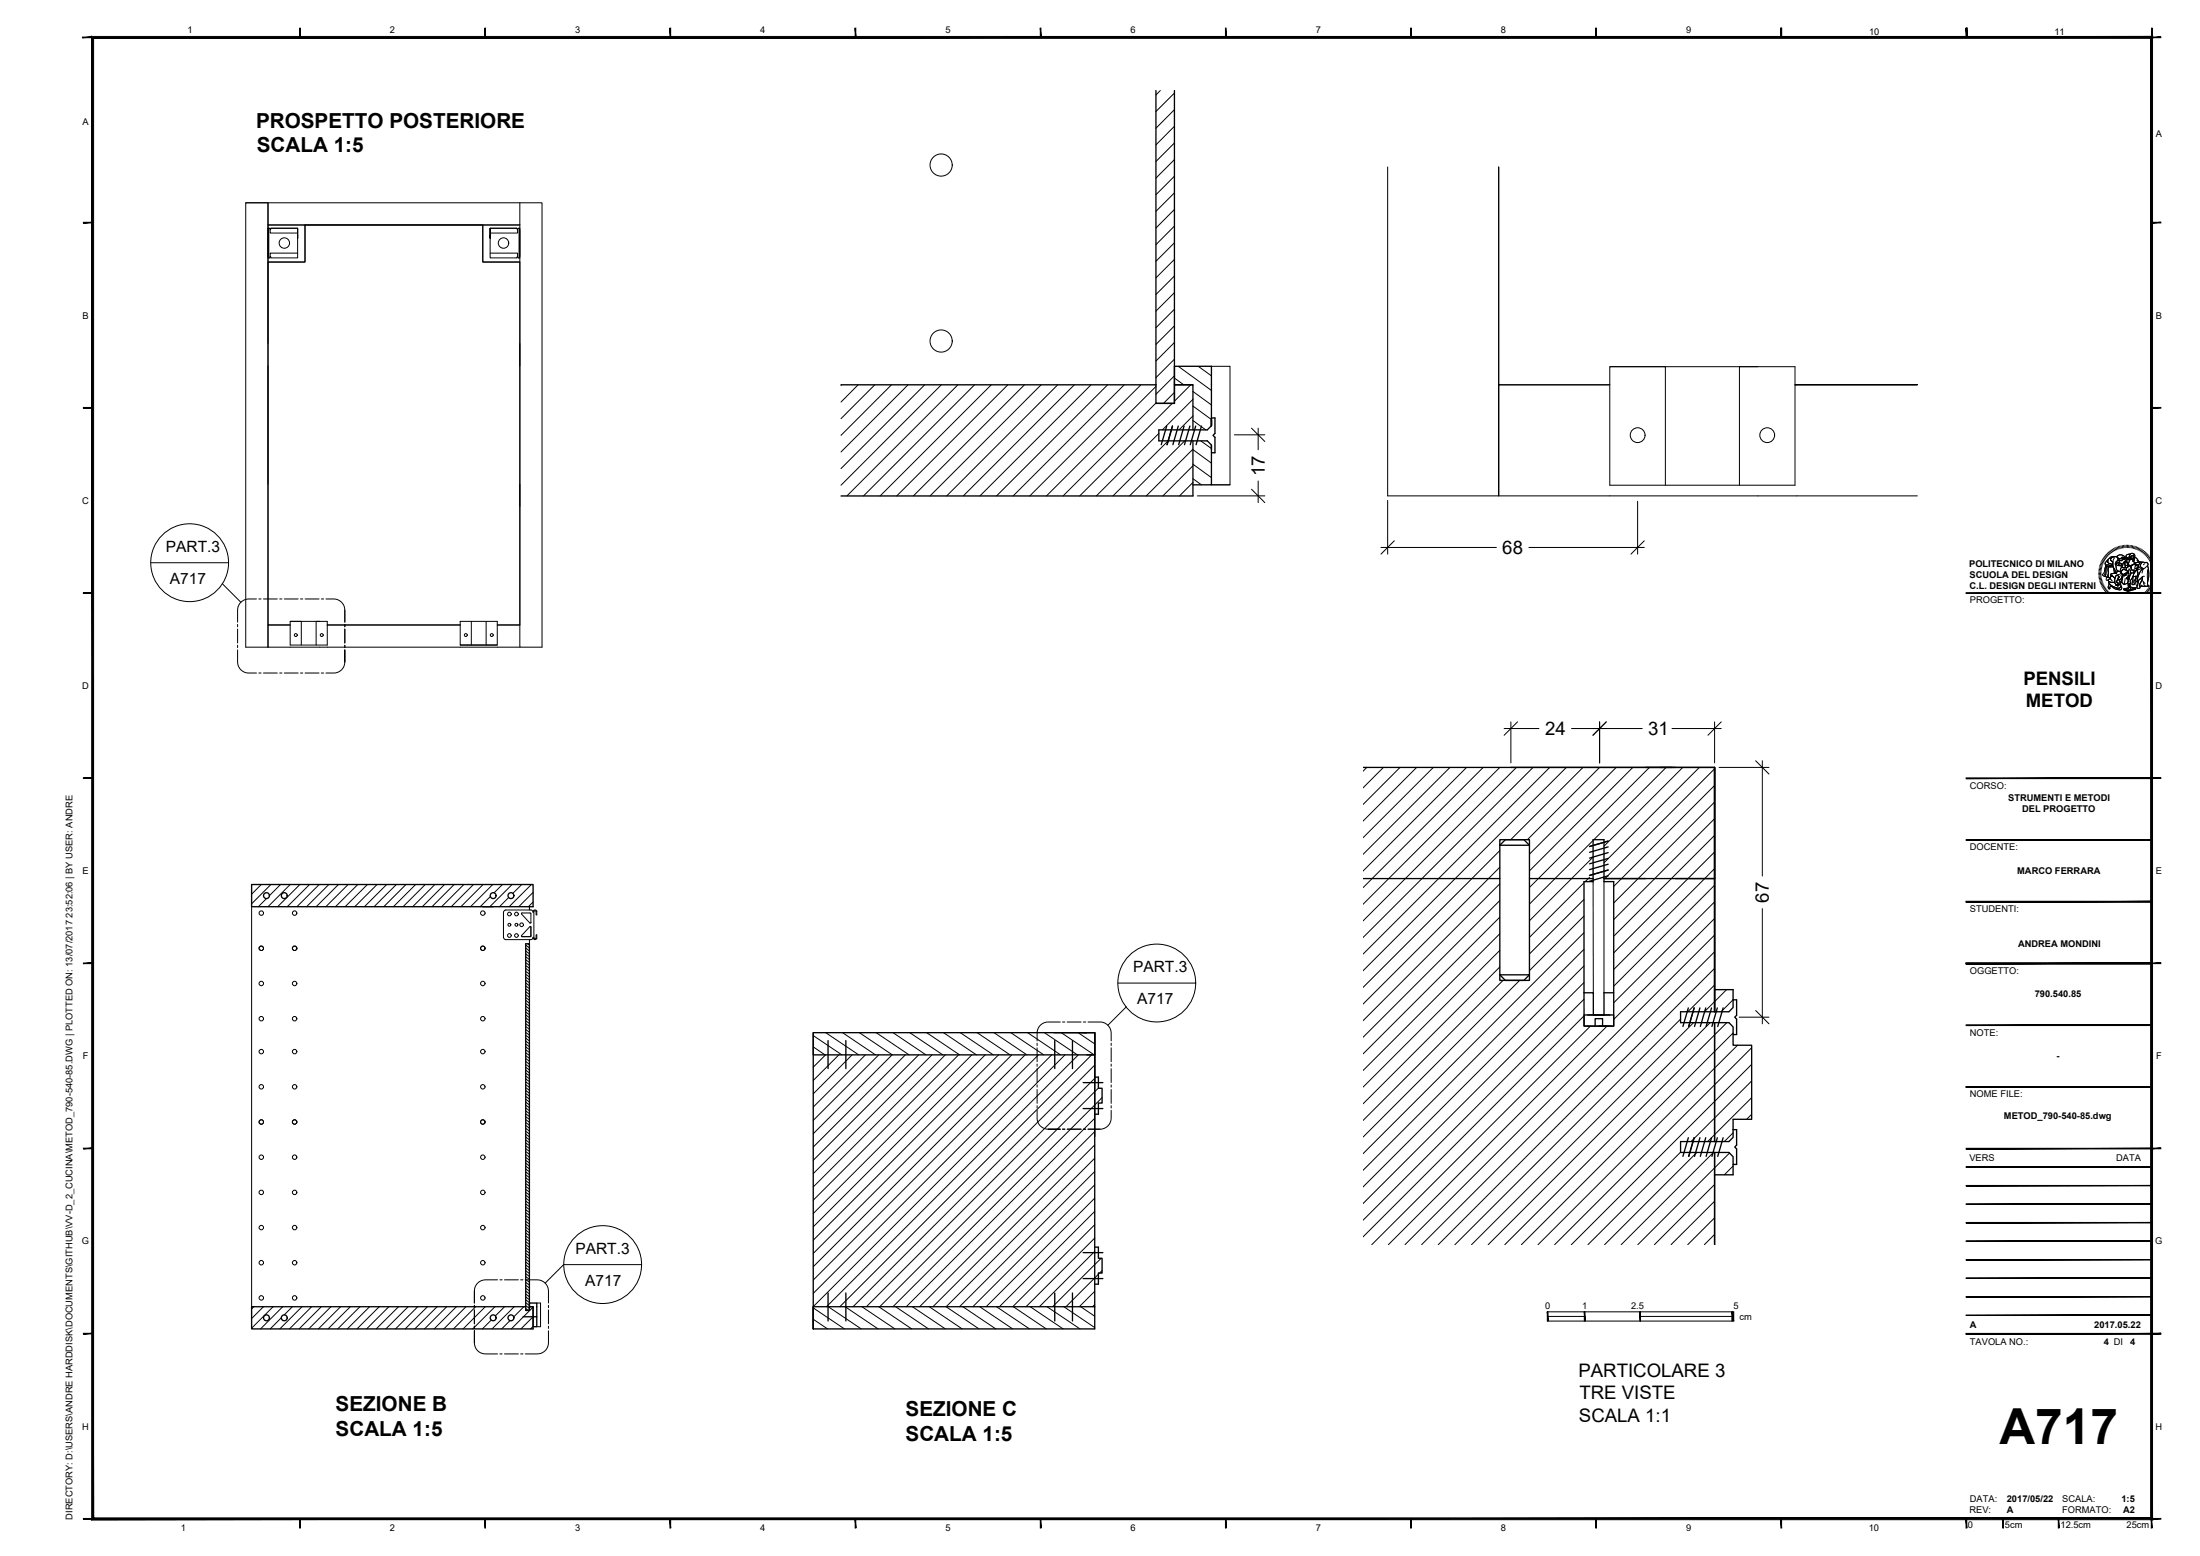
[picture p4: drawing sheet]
<svg xmlns="http://www.w3.org/2000/svg" width="594mm" height="420mm" viewBox="0 0 594 420" stroke-linecap="round" stroke-linejoin="round" font-family="sans-serif">
<!-- layer: Layer1 -->
<g fill="none" stroke="#000" stroke-width=".27">
<path d="M66.4 54.8h6v120v-6h6h-6v-98h10v-10.1h48M72.4 54.8v5.9h68h-10v10.1h10M140.4 54.8v120h6v-120h-80v120h74M374.7 45.1v88.8h143.1M404.7 45.1v88.8v-30h30h-30zM72.3 61.6h.1M72.4 70.8h10v-10.1h-10v32.1M72.4 69.6h.4M73 62l-.1-.3-.5-.1h.2v8M73 69.2l-.2 .4M73 62v.9h7.4M73.2 61.6l-.2 .4"/>
<path d="M73.2 61.6h7.2v8h-7.2l-.2-.4M73.2 61.6h7.2M80.4 63.6v.6v-2.6v2.8M80.4 68.3h-7.4v.9M82.4 60.7h48v10.1h10v98h-6.1h6.1M132.4 63.6v.6v-2.6v2.8M132.4 68.3h7.4v.9M132.4 61.6h7.2M139.6 61.6h-7.2v8h7.2l.2-.4M139.6 61.6l.2 .4M139.8 62v.9h-7.4M139.8 61.8v.2"/>
<path d="M139.8 69.2v.2M139.8 69.4l.2 .2M140.4 61.6l-.6 .2M140.4 61.6h-.2v8M140.4 61.6v8h-.4M72.4 98.8v32M140.4 92.8v6M327.1 98.9h5v32h-5h5M434.7 99h15v32M474.7 99h-40v32h50v-32h-15v32M484.7 103.9h33.1h-33.1M484.7 103.9h.5"/>
<path d="M140.4 130.8v6M78.4 167.8h3v6.4M86.4 167.8h-8v6.4h10v-6.4h-3v6.4M88.4 168.8h35.9M124.3 167.8h10v6.4h-10zM124.3 174.2h10M127.3 167.8v6.4M131.3 167.8v6.4M430.2 238.1l.1 30M433.1 238.1v30M67.9 244.8v108M136 246.4v6.7l.1 .4 .4 .2h6.9l.4-.2 .2-.4"/>
<path d="M136 246.4l.1-.5 .4-.2h6.9l.4 .2 .2 .5M140.9 246.5h2.3M141 246.5l-.2 .3 2.4 2.5 .2-.1v-2.5l-.2-.2M143 244.8v.9M143 253.7v1.1M143.2 252.9h-2.2l-.2-.2 2.4-2.6 .2 .1v2.5l-.2 .2M144 246.1v.3M144 253.1v.2M144 246.1l.5-.4 .5 .4M144 253.3l.5 .4 .5-.4M144.8 246.1v.9h.1v-.9M144.8 253.3v-.9h.1v.9"/>
<path d="M144.8 246.1l-.3-.2-.3 .2v7.2l.3 .2 .3-.2M144.9 351.9h1.1v6.3h-1.1"/>
<circle cx="254.1" cy="44.6" r="3"/>
<circle cx="76.8" cy="65.6" r="1.41"/>
<circle cx="136" cy="65.6" r="1.41"/>
<circle cx="254.1" cy="92.1" r="3"/>
<circle cx="442.2" cy="117.5" r="2"/>
<circle cx="477.2" cy="117.5" r="2"/>
<circle cx="79.9" cy="171.5" r=".39"/>
<circle cx="86.9" cy="171.5" r=".39"/>
<circle cx="125.8" cy="171.5" r=".39"/>
<circle cx="132.8" cy="171.5" r=".39"/>
<circle cx="70.6" cy="256.1" r=".6"/>
<circle cx="70.6" cy="246.6" r=".6"/>
<circle cx="79.6" cy="246.6" r=".6"/>
<circle cx="79.6" cy="256.1" r=".6"/>
<circle cx="130.4" cy="246.6" r=".6"/>
<circle cx="130.4" cy="256.1" r=".6"/>
<circle cx="137.6" cy="252.6" r=".5"/>
<circle cx="137.6" cy="246.8" r=".5"/>
<circle cx="137.6" cy="249.7" r=".39"/>
<circle cx="139.5" cy="246.8" r=".5"/>
<circle cx="139.5" cy="252.6" r=".5"/>
<circle cx="139.5" cy="249.7" r=".39"/>
<circle cx="140.9" cy="249.7" r=".5"/>
<circle cx="70.6" cy="275.1" r=".6"/>
<circle cx="70.6" cy="265.6" r=".6"/>
<circle cx="79.6" cy="275.1" r=".6"/>
<circle cx="79.6" cy="265.6" r=".6"/>
<circle cx="130.4" cy="275.1" r=".6"/>
<circle cx="130.4" cy="265.6" r=".6"/>
<circle cx="70.6" cy="293.5" r=".6"/>
<circle cx="70.6" cy="284" r=".6"/>
<circle cx="79.6" cy="293.5" r=".6"/>
<circle cx="79.6" cy="284" r=".6"/>
<circle cx="130.4" cy="284" r=".6"/>
<circle cx="130.4" cy="293.5" r=".6"/>
<circle cx="70.6" cy="303" r=".6"/>
<circle cx="70.6" cy="312.5" r=".6"/>
<circle cx="79.6" cy="303" r=".6"/>
<circle cx="79.6" cy="312.5" r=".6"/>
<circle cx="130.4" cy="312.5" r=".6"/>
<circle cx="130.4" cy="303" r=".6"/>
<circle cx="70.6" cy="331.5" r=".6"/>
<circle cx="70.6" cy="322" r=".6"/>
<circle cx="79.6" cy="331.5" r=".6"/>
<circle cx="79.6" cy="322" r=".6"/>
<circle cx="130.4" cy="322" r=".6"/>
<circle cx="130.4" cy="331.5" r=".6"/>
<circle cx="70.6" cy="350.5" r=".6"/>
<circle cx="70.6" cy="341" r=".6"/>
<circle cx="79.6" cy="350.5" r=".6"/>
<circle cx="79.6" cy="341" r=".6"/>
<circle cx="130.4" cy="341" r=".6"/>
<circle cx="130.4" cy="350.5" r=".6"/>
</g>
<!-- layer: IF-DETL -->
<g fill="none" stroke="#000" stroke-width=".27">
<path d="M313.3 24.4l-1.2 1.2M317.1 25.1l-5 5M317.1 29.6l-5 5M317.1 34.1l-5 5M317.1 38.6l-5 5M317.1 52.1l-5 5M317.1 43.1l-5 5M317.1 47.6l-5 5M317.1 56.6l-5 5M317.1 61l-5 5.1M317.1 65.6l-5 4.9M317.1 70l-5 5"/>
<path d="M317.1 74.5l-5 5M317.1 79l-5 5M317.1 83.5l-5 5M317.1 88l-5 5M317.1 92.5l-5 5M317.1 97l-5 5M318.2 98.9l8.9 6.5M323.6 98.9l3.5 2.6M227.2 103.9l-.1 .2M231.7 103.9l-4.6 4.7M236.2 103.9l-9.1 9.2M240.7 103.9l-13.6 13.7"/>
<path d="M245.2 103.9l-18.1 18.1M249.7 103.9l-22.6 22.6M254.2 103.9l-27.1 27.1M258.7 103.9l-30 30M263.2 103.9l-30 30M267.7 103.9l-30 30M272.2 103.9l-30.1 30M276.6 103.9l-30 30M281.1 103.9l-30 30M285.6 103.9l-30 30M290.1 103.9l-30 30M294.6 103.9l-30 30"/>
<path d="M299.1 103.9l-30 30M303.6 103.9l-30 30M308.1 103.9l-30 30M312.1 104.4l-29.5 29.5M312.1 108.8l-25 25.1M312.9 117l-16.9 16.9M315.4 119l-14.9 14.9M316.5 108.9l-25 25M317.1 101.5l-5 5M317.1 106l-2.9 2.9M317.1 102.1l2.6 1.8M319.9 119l-14.9 14.9"/>
<path d="M321.5 103.9l-4.4 4.4M322.1 107.8l-8.2 8.3M322.1 112.3l-3.7 3.8M322.1 113.6l3.5 2.5M322.1 109.6l5 3.7M322.1 105.7l5 3.6M324.3 119l2.8 2.1M322.1 121.3l-12.6 12.6M322.1 125.8l-8.1 8.1M322.1 130.3l-3.6 3.6M322.1 129.3l2.3 1.6M322.1 125.3l5 3.7"/>
<path d="M322.1 121.4l5 3.7M369.1 207.2l-1 1.1M373.6 207.2l-5.5 5.5M378.1 207.2l-10 10M382.5 207.2l-14.4 14.5M387.1 207.2l-19 19M391.5 207.2l-23.4 23.5M396 207.2l-27.9 28M400.5 207.2l-32.4 32.5M405 207.2l-36.9 37M409.5 207.2l-41.4 41.5M414 207.2l-45.9 46"/>
<path d="M418.5 207.2l-50.4 50.4M423 207.2l-54.9 54.9M427.5 207.2l-19.6 19.5M431.9 207.2l-19.4 19.5M436.4 207.2l-23.4 23.5M440.9 207.2l-27.9 28M445.4 207.2l-32.4 32.4M449.9 207.2l-19.5 19.5M454.4 207.2l-21.3 21.3M458.9 207.2l-25.8 25.8M463 212.1l-27.2 27.3M463 216.6l-27.2 27.2"/>
<path d="M463 207.6l-29.6 29.6M67.9 238.8h.1M70.5 238.8l-2.6 2.6M73.2 238.8l-5.3 5.3M75.8 238.8l-3.1 3.1M78.4 238.8l-6 6M81 238.8l-6 6M83.6 238.8l-6 6M86.2 238.8l-6 6M88.8 238.8l-6 6M91.4 238.8l-6 6M94 238.8l-6 6"/>
<path d="M96.6 238.8l-6 6M99.2 238.8l-6 6M101.8 238.8l-6 6M104.4 238.8l-6 6M107 238.8l-6 6M109.6 238.8l-6 6M112.2 238.8l-6 6M114.8 238.8l-6 6M117.4 238.8l-6 6M120 238.8l-6 6M122.6 238.8l-6 6M125.2 238.8l-5.9 6"/>
<path d="M127.8 238.8l-5.9 6M130.5 238.8l-6 6M133.1 238.8l-6 6M135.7 238.8l-2.3 2.3M138.3 238.8l-6 6M140.9 238.8l-2.4 2.4M143.5 238.8l-6 6M405 229.7l-36.9 36.9M405 234.2l-36.9 36.9M405 238.7l-36.9 36.9M427.7 238.4l-14.7 14.7M429.2 236.9l-1.1 1.2"/>
<path d="M430.2 226.9l-17.2 17.2M430.2 231.4l-17.2 17.2M463 221.1l-27.2 27.2M463 225.6l-27.2 27.2M463 230.1l-27.2 27.2M463 234.5l-27.2 27.3M463 239l-27.2 27.3M72 242.6l-2.2 2.2M132.4 242.1l-2.7 2.7M137.4 242.4l-2.5 2.4M142 259.9l1 .8M142 259.2l1 .7"/>
<path d="M142 258.4l1 .7M142 257.6l1 .7M142 256.8l1 .7M142 256l1 .8M142 255.2l1 .7M142.5 254.8l.5 .4M144 241l-3.9 3.8M144 243.6l-1.3 1.2M405 243.2l-36.9 36.9M405 247.7l-36.9 36.9M405 252.1l-36.9 37M405 256.6l-36.9 37"/>
<path d="M427.7 242.9l-14.7 14.7M427.7 247.4l-14.7 14.7M427.7 251.8l-59.6 59.7M427.7 256.3l-59.6 59.7M463 243.5l-27.2 27.3M463 248l-27.2 27.3M463 252.5l-83.6 83.6M463 257l-79.1 79.1M142 279.6l1 .7M142 278.8l1 .7M142 278l1 .7M142 277.2l1 .7"/>
<path d="M142 276.4l1 .8M142 275.6l1 .8M142 274.8l1 .8M142 274.1l1 .7M142 273.3l1 .7M142 272.5l1 .7M142 271.7l1 .7M142 270.9l1 .8M142 270.2l1 .7M142 269.4l1 .7M142 268.6l1 .7M142 267.8l1 .7"/>
<path d="M142 267l1 .7M142 266.2l1 .8M142 265.4l1 .8M142 264.6l1 .8M142 263.9l1 .7M142 263.1l1 .7M142 262.3l1 .7M142 261.5l1 .7M142 260.7l1 .8M219.6 279.6l7.7 5.2M223 278.8l8.9 6M227.5 278.8l8.9 6"/>
<path d="M232.1 278.8l8.9 6M236.6 278.8l8.9 6M241.2 278.8l8.8 6M245.7 278.8l8.9 6M250.2 278.8l8.9 6M254.8 278.8l8.9 6M259.3 278.8l8.9 6M263.9 278.8l8.9 6M268.4 278.8l8.9 6M272.9 278.8l9 6M277.5 278.8l8.9 6M282 278.8l8.9 6"/>
<path d="M286.6 278.8l8.9 6M291.1 278.8l4.5 3.1M405 261.1l-36.9 37M405.9 264.7l-37.8 37.9M410.4 264.7l-42.3 42.3M427.7 260.8l-59.6 59.7M427.7 265.3l-59.6 59.7M427.7 269.8l-59.6 59.7M427.8 274.3l-59.7 59.7M429.5 277.1l-59.1 59M434 277.1l-59.1 59M453.8 275.2l-60.9 60.9"/>
<path d="M457.3 276.1l-59.9 60M461.8 276.1l-60 60M463 261.5l-74.6 74.6M463 266l-7.2 7.2M466.2 267.2l-5.9 6M466.3 276.1l-60 60M468 278.9l-57.2 57.2M468 270l-3.2 3.2M142 300l1 .7M142 299.2l1 .7M142 298.4l1 .7M142 297.6l1 .7"/>
<path d="M142 296.8l1 .8M142 296.1l1 .7M142 295.3l1 .7M142 294.5l1 .7M142 293.7l1 .7M142 292.9l1 .7M142 292.1l1 .7M142 291.3l1 .8M142 290.6l1 .7M142 289.8l1 .7M142 289l1 .7M142 288.2l1 .7"/>
<path d="M142 287.4l1 .7M142 286.6l1 .8M142 285.8l1 .8M142 285.1l1 .7M142 284.3l1 .7M142 283.5l1 .7M142 282.7l1 .7M142 281.9l1 .7M142 281.1l1 .8M142 280.4l1 .7M219.6 282.7l3.2 2.1M222.9 284.8l-3.3 3.4"/>
<path d="M226.5 284.8l-6.9 7M230.1 284.8l-10.5 10.6M233.7 284.8l-14.1 14.1M237.3 284.8l-17.7 17.7M240.9 284.8l-21.3 21.3M244.5 284.8l-24.9 24.9M248.1 284.8l-28.5 28.5M251.7 284.8l-32.1 32.1M255.3 284.8l-35.7 35.7M258.8 284.8l-39.2 39.3M262.4 284.8l-42.8 42.9M266 284.8l-46.4 46.5"/>
<path d="M269.6 284.8l-50 50.1M273.2 284.8l-53.6 53.7M276.8 284.8l-57.2 57.3M280.4 284.8l-60.8 60.9M284 284.8l-64.4 64.5M287.6 284.8l-68 68M291.2 284.8l-68 68M294.8 284.8l-68 68M295.6 287.6l-65.2 65.2M295.6 291.2l-61.6 61.6M296.6 293.8l-59 59M297.6 296.4l-56.5 56.4"/>
<path d="M469.2 282.2l-53.9 53.9M473 282.9l-53.2 53.2M473 287.4l-48.7 48.7M473 291.9l-16.4 16.4M473 296.4l-11.9 11.9M142 319.6l1 .7M142 318.8l1 .7M142 318l1 .7M142 317.2l1 .8M142 316.5l1 .7M142 315.7l1 .7M142 314.9l1 .7"/>
<path d="M142 314.1l1 .7M142 313.3l1 .7M142 312.5l1 .8M142 311.7l1 .8M142 311l1 .7M142 310.2l1 .7M142 309.4l1 .7M142 308.6l1 .7M142 307.8l1 .7M142 307l1 .8M142 306.3l1 .7M142 305.5l1 .7"/>
<path d="M142 304.7l1 .7M142 303.9l1 .7M142 303.1l1 .7M142 302.3l1 .8M142 301.5l1 .8M142 300.8l1 .7M295.6 302l-50.9 50.8M295.6 305.6l-47.3 47.2M295.6 309.2l-43.7 43.6M295.6 312.8l-40.1 40M295.6 316.3l-36.5 36.5M295.6 319.9l-32.9 32.9"/>
<path d="M453.8 311.1l-25 25M458.2 311.2l-24.9 24.9M462.7 311.2l-24.9 24.9M463 319.8l-16.3 16.3M467 311.4l-24.7 24.7M468 305.9l-2.4 2.4M468 314.9l-2.4 2.3M473 300.9l-1.3 1.3M142 339.2l1 .7M142 338.4l1 .8M142 337.7l1 .7M142 336.9l1 .7"/>
<path d="M142 336.1l1 .7M142 335.3l1 .7M142 334.5l1 .7M142 333.7l1 .8M142 332.9l1 .8M142 332.1l1 .8M142 331.4l1 .7M142 330.6l1 .7M142 329.8l1 .7M142 329l1 .7M142 328.2l1 .8M142 327.4l1 .8"/>
<path d="M142 326.7l1 .7M142 325.9l1 .7M142 325.1l1 .7M142 324.3l1 .7M142 323.5l1 .8M142 322.7l1 .8M142 321.9l1 .8M142 321.2l1 .7M142 320.4l1 .7M295.6 323.5l-29.3 29.3M295.6 327.1l-25.7 25.7M295.6 330.7l-22.1 22.1"/>
<path d="M295.6 334.3l-18.5 18.5M295.6 337.9l-14.9 14.9M297.3 339.8l-13.1 13M463 324.4l-11.8 11.7M463 328.8l-7.3 7.3M463 333.3l-2.8 2.8M68.5 352.8l-.6 .6M71.1 352.8l-3.2 3.2M73.7 352.8l-5.8 5.8M75.9 355.9l-2.9 2.9M76.3 352.8l-5.9 6M79 352.8l-2.2 2.2"/>
<path d="M81.6 352.8l-6 6M84.2 352.8l-6 6M86.8 352.8l-6 6M89.4 352.8l-6 6M92 352.8l-6 6M94.6 352.8l-6 6M97.2 352.8l-6 6M99.8 352.8l-6 6M102.4 352.8l-6 6M105 352.8l-6 6M107.6 352.8l-6 6M110.2 352.8l-6 6"/>
<path d="M112.8 352.8l-6 6M115.4 352.8l-6 6M118 352.8l-6 6M120.6 352.8l-6 6M123.2 352.8l-6 6M125.8 352.8l-6 6M128.4 352.8l-6 6M131 352.8l-5.9 6M132.7 356.5l-2.4 2.3M133.6 352.8l-5.9 6M136.2 352.8l-2.4 2.5M137.7 356.6l-2.2 2.2"/>
<path d="M138.9 352.8l-6 6M141.5 352.8l-2.8 2.8M142 353.4l.6 .4M142 352.6l1 .7M142 351.8l1 .7M142 351l1 .7M142 350.2l1 .7M142 349.4l1 .8M142 348.6l1 .8M142 347.9l1 .7M142 347.1l1 .7M142 346.3l1 .7"/>
<path d="M142 345.5l1 .7M142 344.7l1 .7M142 343.9l1 .8M142 343.2l1 .7M142 342.3l1 .8M142 341.6l1 .7M142 340.8l1 .7M142 340l1 .7M144 353l-5.9 5.8M144 355.6l-3.3 3.2M144 358.2l-.7 .6M219.6 356.2l3.9 2.6"/>
<path d="M219.6 353.2l8.4 5.6M223.7 352.8l8.9 6M228.2 352.8l8.9 6M232.7 352.8l9 6M237.3 352.8l8.9 6M241.9 352.8l8.8 6M246.4 352.8l8.9 6M250.9 352.8l8.9 6M255.5 352.8l8.9 6M260 352.8l8.9 6M264.6 352.8l8.9 6M269.1 352.8l8.9 6"/>
<path d="M273.6 352.8l8.9 6M278.2 352.8l8.9 6M282.7 352.8l8.9 6M287.3 352.8l8.3 5.7M291.8 352.8l3.8 2.6M295.6 348.7l-4.2 4.1M295.6 352.3l-.6 .5M296.6 344.1l-8.8 8.7M297.6 343.1l-.7 .7"/>
</g>
<!-- layer: IF-FURN -->
<g fill="none" stroke="#000" stroke-width=".36">
<path d="M312.1 24.4v79.5M317.1 24.4v84.5h-5M317.1 98.9h10v16.1M227.1 103.9h85M312.1 103.9v5h5v-5h5M317.1 103.9h5v12.2M322.1 119v14.9h-95M327.1 115v-1.6v1.6M327.1 122.3v8.6h-5M327.1 120.2v1.2M368.1 207.2h94.9v66M408 207.2h55v66"/>
<path d="M444.4 207.2h8M463 207.2v66M67.9 238.8h76.1v6h-76.1zM368.1 237.2h36.9M405 228.2v35h8v-35M405 228.2v-1.5h8v1.5M405 228.2l1.5-1.5h5l1.5 1.5M405 228.2h8M413 237.2h17.2M430.2 238.1h-2.5v30M433.1 238.1h2.7v30h-2.7v6M433.1 237.2h29.9"/>
<path d="M434.3 227.1l-5.1 1.5M130.4 244.8h2.8M219.6 278.8v6h76h-2.1M284.6 278.8h11v28.1M292.1 278.8h1.4M295.6 278.8v13.5M405 263.2l1.5 1.5h5l1.5-1.5v1.5h-8zM427.7 268.1h2.6v6h2.9M427.7 268.1l.1 9h8v-9M428.8 274.1h5.9M430.7 277.1v-2h2.1v2M431.8 277.1h4v-3h-8v3h6.9"/>
<path d="M453.8 273.2h13.1l1.1-1.1v-2.1h.9v4.2l-.5 .5 .5 .5v4.2h-.9v-2.1l-1.1-1.2h-13.1zM455.9 272.2l-1.5 5M457.5 272.2l-1.5 5M459 272.2l-1.4 5M460.6 272.2l-1.5 5M462.2 272.2l-1.5 5M463 276.1v32.2M463 267.2h5v2.8M463.7 272.2l-1.4 5M465.3 272.2l-1.5 5M468 279.4v2.8h5v20h-5v2.8M223.6 281v7.5"/>
<path d="M228.4 281v7.5M284.8 281v7.5M289.6 281v7.5M292.5 299.3h5.3M292.5 292.3h5.3M295.6 290.9h1v3h1v4h-1v3h-1M453.8 308.3h13.1l1.1-1.2v-2.1h.9v4.2l-.5 .5 .5 .5v4.2h-.9v-2.1l-1.1-1.1h-13.1zM455.9 307.2l-1.5 5.1M457.5 307.2l-1.5 5.1M459 307.2l-1.4 5.1M460.6 307.2l-1.5 5.1M462.2 307.2l-1.5 5.1"/>
<path d="M463 311.2v24.9M463.7 307.2l-1.4 5.1M465.3 307.2l-1.5 5.1M468 314.4v2.8h-5M292.5 338.2h5.3M295.6 336.8h1v3h1v4h-1v3h-1M67.9 352.8h74.1v1h1v-1h1v6h-76.1zM141.2 355.6h3.7M142 352.8v-98h1v99h-1M143 351.9h1.9v6.3h-.9v-5.4h-1zM223.6 349.1v7.6M228.4 349.1v7.6"/>
<path d="M284.8 349.1v7.6M289.6 349.1v7.6M292.5 345.2h5.3M295.6 352.8h-76v6v-80h76v80h-76"/>
<circle cx="72" cy="241.8" r=".79"/>
<circle cx="76.8" cy="241.8" r=".79"/>
<circle cx="133.2" cy="241.8" r=".79"/>
<circle cx="138" cy="241.8" r=".79"/>
<circle cx="72" cy="355.8" r=".79"/>
<circle cx="76.8" cy="355.8" r=".79"/>
<circle cx="133.2" cy="355.8" r=".79"/>
<circle cx="138" cy="355.8" r=".79"/>
</g>
<circle cx="144" cy="253.3" r=".18" fill="#000"/>
<!-- layer: A-ELEV-MBE -->
<g fill="none" stroke="#000" stroke-width=".36">
<path d="M312.9 116.1h13.1l1.1-1.1v-2.1h1v4.1l-.5 .6 .5 .5v4.2h-1v-2.1l-1.1-1.2h-13.1zM315 115l-1.4 5.1M316.6 115l-1.4 5.1M318.2 115l-1.5 5.1M319.7 115l-1.4 5.1M321.3 115l-1.5 5.1M322.9 115l-1.5 5.1M324.4 115l-1.4 5.1M430.2 238.1v-11.4h2.9v11.4M434.3 236.5l-5.1 1.5M434.3 234.9l-5.1 1.5M434.3 230.2l-5.1 1.5"/>
<path d="M434.3 231.8l-5.1 1.5M434.3 233.4l-5.1 1.4M434.3 228.7l-5.1 1.4M434.3 227.1l-5.1 1.5"/>
</g>
<!-- layer: G-ANNO-LOGO -->
<g fill="none" stroke="#000" stroke-width=".27">
<path d="M566.7 154.8h.7M566.7 154.5h.7M566.7 154.1l.7 .1M566.8 153.8l.7 .1M566.8 153.4l.7 .1M566.9 153.1l.7 .1M567 152.7l.6 .2M567.1 152.4l.7 .2M567.2 152l.7 .3M567.4 151.7l.6 .3M567.4 155.2h-.7M567.4 155.5l-.7 .1"/>
<path d="M567.4 155.8l-.6 .1M567.5 156.1l-.7 .2M567.5 151.4l.6 .3M567.6 156.4l-.7 .2M567.6 156.8l-.6 .2M567.7 151.1l.6 .3M567.7 157.1l-.6 .2M567.8 157.4l-.6 .2M567.9 150.8l.6 .3M568 157.7l-.6 .2M568.1 150.5l.5 .4M568.1 158l-.6 .3"/>
<path d="M568.3 158.3l-.6 .3M568.3 150.2l.5 .4M568.4 158.5l-.5 .4M568.5 149.9l.5 .4M568.6 152.5h.8a.66 .66 0 0 0 1.1-.1l.1 .6-.3 .1a1.44 1.44 0 0 1-1.7-.5zM568.6 152.5l.1 .4M568.6 158.8l-.6 .4M568.7 149.6l.5 .5M568.8 153l-.3 .5-.1 1.4-.4 .6 .4 .2M568.8 159.1l-.5 .4M569 151.4l.2-.2a.63 .63 0 0 0 .4 .9l.9 .3a.8 .8 0 0 1-1.2 .1l-.6 .1-.2-.3zM569 153.1h.5l-.3 .6 .1 2.1a.52 .52 0 0 1-.8-.3z"/>
<path d="M569 149.4l.5 .5M569 159.3l-.5 .5M569 153v.1a1.59 1.59 0 0 0-.3 1.6l-.3 1 .8 .2M569.2 151.2v.1a.73 .73 0 0 0-.7 .5 .73 .73 0 0 0 .3 .8l.6-.1a.66 .66 0 0 0 1.1-.1M569.2 159.6l-.5 .4M569.3 149.1l.4 .5M569.3 156.6a.72 .72 0 0 0 .8 .6l1-.1M569.3 151l.3-.2a1.54 1.54 0 0 1 1.6-.5 .97 .97 0 0 0-1.2 1l.6 .3-.1 .8-1-.3a.73 .73 0 0 1-.2-1.1zM569.4 157a1.65 1.65 0 0 0 1.7 .1l.3 1 .3-.2 .2 .4-.1-.6 .3 .4-.2-.4 .4 .2-.1-.3a.63 .63 0 0 1-.5-.9l.1-.3 .4 .1 .4 1.1a.78 .78 0 0 1 0 .9 .78 .78 0 0 1-.9 .3l-1.7-.8-.6-.6zM569.4 157v.4l.6 .6 2.2 1M569.4 159.8l-.4 .5M569.5 153.1h.4a.94 .94 0 0 1 1.2 .7l.1 .9-.7 .2a.4 .4 0 0 0-.5 .2 .4 .4 0 0 0 .1 .5l-.3 .5-.5-.2-.1-.3v-1.9z"/>
<path d="M569.5 153.1l-.3 .6 .1 2.2M569.5 157.6l1 .7 1.2 .5a.75 .75 0 0 0 1-.6 .66 .66 0 0 1 .1 1 .66 .66 0 0 1-1 0l-.7-.2-.8-.6a.38 .38 0 0 0-.5 0 .38 .38 0 0 0-.1 .5l-.2 .1-.2-.4zM569.5 148.9l.5 .5M569.6 157.6l-.3 1 .1 .3 .3 .1 .1-.2-.2-.2 .4-.3 .3 .1a2.41 2.41 0 0 0 2.6 .7v-.5l-.2-.4M569.8 156.1a.51 .51 0 0 0-.8-.2 .51 .51 0 0 0 0 .8 .73 .73 0 0 1 .7-.4 .73 .73 0 0 1 .7 .6M569.8 148.7l.4 .5M570 155.7l.1-.1a.83 .83 0 0 1 1 .5v1a1.65 1.65 0 0 1-1.7-.1l-.2-.4 .7-.2-.1-.3zM570 155.1l1.1-.4 .4 .1 .3-.5 .9 .2a1.06 1.06 0 0 1 .5 1.4 1.06 1.06 0 0 1-1.4 .5l.1-.2a.47 .47 0 0 0 .2-.7 .47 .47 0 0 0-.7 .1l-.3 .5a.82 .82 0 0 0-1-.5zM570.1 148.5l.4 .6M570.2 150.6l.9-.3a.72 .72 0 0 1 .9 .5 .72 .72 0 0 1-.6 .9 2.27 2.27 0 0 0 .4 2.4l.3 .2h-.3l-.3 .5h-.2l-.7-2v-1.2l-.2 .1a.56 .56 0 0 1-.5-.5 .56 .56 0 0 1 .3-.6zM570.3 155.4l.8 .7M570.4 155.5h-.1a.49 .49 0 0 0-.5 .3 .49 .49 0 0 0 .1 .5"/>
<path d="M570.4 148.3l.4 .6M570.6 153l-2-.1-.2 .3a2.71 2.71 0 0 1-.7 2.1l.3 .2M570.7 148.1l.3 .6M570.7 153.4l.3 1.3M571 150.6l-.1 .1a2.93 2.93 0 0 0-.1 2.8l.4 .7a.31 .31 0 0 0 0 .5 .31 .31 0 0 0 .4 0v-.3l.5-.2a1.03 1.03 0 0 1-.7-1.4 1.49 1.49 0 0 1 .5-1.7 1.01 1.01 0 0 0-1.4-.8l-.4 .1a1.09 1.09 0 0 0-.7 1.6l1 .4M571 148l.3 .6M571.1 154.7l-.6 .2a.41 .41 0 0 0-.5 .2 .41 .41 0 0 0 .1 .5M571.2 150.3a.99 .99 0 0 0-1.2 1l.5 .3M571.4 147.8l.2 .6M571.5 155.4l.1-.1a.53 .53 0 0 1 .6 .7l-.2 .1-.3 .6a.72 .72 0 0 0 .5 1l.1 .2-.4-.2 .2 .4-.3-.4 .1 .6-.2-.4-.3 .2 .1-.2-.4-.6a2.15 2.15 0 0 1 .4-1.9zM571.5 151.7l.3-.3 .6-.1-.1 .5-1.1 .5zM571.5 155.4l.1-.1a.51 .51 0 0 1 .6 .7l-.2 .1-.3 .6a.72 .72 0 0 0 .5 1l.1 .2-.4-.2 .2 .5-.3-.5 .1 .6-.2-.4-.3 .2 .1-.2-.4-.6a2.15 2.15 0 0 1 .4-1.9z"/>
<path d="M571.5 152.2l.7-.4 .3 .3a.33 .33 0 0 0-.4 .2 .33 .33 0 0 0 .2 .4h-.5zM571.5 152.2l.3 .5h.5M571.6 150.4l.1-.2a1.24 1.24 0 0 1 2 .3l-.1 .1a.75 .75 0 0 0-1.1 .3l-.6-.2M571.7 150.2l.6-.4 1.1 .2a.32 .32 0 0 1 .3 .3 .32 .32 0 0 1-.3 .3l-.3-.1a.77 .77 0 0 1-.8 .3 .77 .77 0 0 1-.6-.6zM571.7 147.7l.2 .6M571.9 150.7a.74 .74 0 0 0 1.2-.3 .52 .52 0 0 1 .3 .6 .52 .52 0 0 1-.5 .4l-.5-.2-.6 .2zM572 147.6l.2 .6M572.1 154.3a1.29 1.29 0 0 1 1.1 1.1v.5l-.4 .3M572.2 152.2h.9l-.3 .1-.2 .5-.4-.2zM572.2 156.6l.4 1a.8 .8 0 0 1 0 .9 .8 .8 0 0 1-.9 .3M572.3 151.9l.2 .2M572.3 151.6v.2l-1.1 .5"/>
<path d="M572.3 155.2l-.7 .1M572.4 147.5l.1 .6M572.4 151.3l-.3 .5M572.5 154.8l.8 .5M572.6 152.1a.33 .33 0 0 0-.5 .2 .33 .33 0 0 0 .2 .4l.5 .1v-.5l.3-.1-.6 .1M572.7 155.3a.7 .7 0 0 1 .1 .9 .7 .7 0 0 1-.9 .2M572.7 154.5a.89 .89 0 0 1 1-.7 .89 .89 0 0 1 .8 .9h-.3l-1 .4 .2 .3a.7 .7 0 0 0 1-.7l.2-.1-.2-.5-.6-.3h-.5l-.6 .7-.1-.1 .2-1.1 .2-.2 .3 .2h1l.6-.4-.1-.3 .7 .2 .1 1-.3 .5 .2 .5-.4 .6-.4 .2-.2 .5h-.3l.5 .2v.4l.2-.3-.3 1.2h-.3a.74 .74 0 0 1-1.2-.1l-.4-.4 .3-.6 .2-1.1M572.7 157.1l.8 .7M572.7 147.4l.2 .6M572.9 154.1l.4-.3 1 .2 .3 .6-.7 .3a.59 .59 0 0 1-.7 .3 .59 .59 0 0 1-.4-.6zM572.9 151.2l.1 .1M573 150.8l.2 .1"/>
<path d="M573 156.5l.1 .9M573 153.1a1.24 1.24 0 0 0-.4 1.3M573.1 147.3l.1 .7M573.1 150.9h.1M573.2 155.1l1.1-.4-.1 .2a.53 .53 0 0 1-.7 .5zM573.2 155.9l-.3 .9-.4 .5M573.4 151.9l.2-.2a.89 .89 0 0 1 1 .3 .89 .89 0 0 1 .1 1l-.2-.1a.83 .83 0 0 0-.3-1.2l-.5 .1 .1 .7a.45 .45 0 0 1-.1 .8 .45 .45 0 0 1-.7-.4zM573.4 151l.9-.2a.34 .34 0 0 1-.2 .5 .34 .34 0 0 1-.4-.3zM573.4 150.6l-.2 .6-.4 .2-.4-.2-.5 .2M573.4 147.3l.1 .6M573.5 159l2-.4 1.2 .2-2.1 .6zM573.5 159l1.1 .4v.3l-1.1-.4z"/>
<path d="M573.7 151.8a.77 .77 0 0 1 .9 .6 .77 .77 0 0 1-.6 .9h-.2zM573.8 147.2v.7M573.8 150.8a.39 .39 0 0 1 .6-.3 .39 .39 0 0 1 .1 .6l-.1 .1M573.8 155.3h.1M573.9 156.2l-.4 1.6 1.1-.2M573.9 150.6a.41 .41 0 0 1 .6-.1 .41 .41 0 0 1 0 .7l-.2-.4h-.5zM573.9 154.9l.2 .1M574 155.2l.1 .1M574 155h.1M574 152h.1M574.1 152l-.2 .1M574.1 147.2v.7"/>
<path d="M574.2 150.9l-.8 .1h.3a.34 .34 0 0 0 .4 .3 .34 .34 0 0 0 .2-.5v.2M574.2 156l.3 .1 .2-.5 .4-.2-.4 1.3v-.4h-.3zM574.2 153.3l.1 .7M574.3 154.7a.59 .59 0 0 1-.3 .6 .59 .59 0 0 1-.7-.1M574.3 151.8l.3 .3-.2 .1M574.5 152a.42 .42 0 0 0-.7-.3 .42 .42 0 0 0 0 .7 .49 .49 0 0 1 .1 .7 .49 .49 0 0 1-.7 .1l-.2-.2 .2-.3a1.02 1.02 0 0 1 1-1.1l.5 .5 .2 .8-.3 .2-.1-.4M574.5 147.2v.7M574.5 152.3l-.1 .1M574.6 152.1v.5h-.8M574.6 153l-.2 .2-.6 .1M574.6 159.4l2.1-.6v.3l-2.1 .6zM574.6 159.4v.3"/>
<path d="M574.7 151h.2l.1 .3-.3 .9M574.7 155.6h.1M574.7 156.2l-.1 .5 .3-.3M574.8 150.6l.1 .4M574.8 152.6l-.1-.5 .3-.8-.4-.6a.55 .55 0 0 1-.5-.7 .55 .55 0 0 1 .8-.4l.3 .1a1.5 1.5 0 0 0-.1 1.5h.1l.1-.5a.39 .39 0 0 0 .3 .3 .39 .39 0 0 0 .4-.1l-.1 .6 .1 .1 .2-.2 .4 .7-1.1 .7M574.8 147.2v.7M574.9 155.9l-.1 .2-.1-.2M574.9 153.6l-.1 1.4M574.9 152.8l.5 .2M575 157.6h.2l.1 1-.3-.5-.3 .7zM575 154.8l-.4 .4 .1 .4M575.1 155.4l-.4 .2-.2 .5h-.3l.5 .2"/>
<path d="M575.2 153.7l-.5 .8M575.2 147.3l-.1 .6M575.2 149.7a.8 .8 0 0 0-1.1 .7M575.3 149.6a.72 .72 0 0 1 .9-.1 .72 .72 0 0 1 .2 .9l-.4 1.2v-.7l.3-.4a.38 .38 0 0 0-.2-.5 .38 .38 0 0 0-.5 .1l-.2 .3-.2 .8h-.1v-.1a1.32 1.32 0 0 1 .2-1.5zM575.3 150.7a.39 .39 0 0 0 .3 .3 .39 .39 0 0 0 .4-.1M575.3 149.6a.72 .72 0 0 1 .9-.1 .72 .72 0 0 1 .2 .9l-.4 1.2 .2-1.4a.45 .45 0 0 0-.4-.2 .45 .45 0 0 0-.4 .3l-.2 .9-.1-.1a1.32 1.32 0 0 1 .2-1.5zM575.5 152.8a1.44 1.44 0 0 1 2 .1 1.42 1.42 0 0 1-1.4 1.3l-.6-.6zM575.5 150.2l.6-.3 .2 .6-.3 .4a.45 .45 0 0 1-.6-.1 .45 .45 0 0 1 .1-.6zM575.5 154.7l.8-.1-.3 1.1-.8 1.1v.8h-.2l-.3 .6-.1-.9zM575.5 150.4l.2 .1M575.5 154.8l-.9 2.5 .2 .9-.2 .9 .4-1 .4 .8-.2-1.3-.4 .6M575.6 150.9h.1"/>
<path d="M575.6 153.8l-.3 .5 .1 .4 1-.1 .4-.6M575.6 147.3l-.1 .7M575.6 150.5h.1M575.6 150.8h.1M575.9 147.4l-.1 .6M575.9 150.6l.2 .1M576 150.6v.1M576 155.7l.8-.1-.2 .8a.9 .9 0 0 0-.2 1.3l-.2 .2-.5-.1zM576.2 151.4l.4 .7M576.2 153.9h.1M576.3 147.4l-.2 .7M576.3 152.2l.8-.4 1-.1-.6 1z"/>
<path d="M576.3 154.6l-.3 1.1-.8 1.1v.9M576.4 153.8l-.3 .1M576.4 150.4l.6 .4 .6 .9-.5 .2a.52 .52 0 0 1-.6 .1 .52 .52 0 0 1-.3-.6zM576.5 150.4l.6 .5 .3 .5M576.5 154.1l-.1 .1M576.6 147.5l-.2 .7M576.7 158.8v.3l-2.1 .6-1.1-.4v-.3l1.1 .4 2.1-.6a5.9 5.9 0 0 0-3.2 .2M576.8 155.6l-.2 .8a.88 .88 0 0 0-.2 1.3l-.3 .2-.4-.1 .2-2.1M576.9 153.8l.2-.2 .2 .2-.1 1.8-1.2 .1 .3-1.1zM576.9 147.6l-.2 .7M577 153.5l-.1 .4M577 152.5l.4 .2 .1 .2"/>
<path d="M577 151.3l.6 .4M577.2 155.6l-1.2 .1M577.2 157l-.1 .2 .2 .2M577.3 147.8l-.3 .6M577.3 153.8l-.1 .5a2.61 2.61 0 0 1-.5 2.2l-.1 .8 .5 .9M577.4 156.7l1.2-1-.9 2.5a.38 .38 0 0 1-.2 .7 .38 .38 0 0 1-.4-.5zM577.5 152.7a1.03 1.03 0 0 1 .6-.9 1.03 1.03 0 0 1 1.1 .2 .56 .56 0 0 1 .8 .1 .56 .56 0 0 1-.2 .8 1.23 1.23 0 0 1-1.2 .8 1.23 1.23 0 0 1-1.1-.8M577.5 152.9l-.6 .9a.78 .78 0 0 1-1.3 0 .83 .83 0 0 1 0-.9 .83 .83 0 0 1 .9-.4l.2 .2-.2 .4 .1 .5a.63 .63 0 0 0 .5-.9l-.7-.4-.3 .1a.73 .73 0 0 0-.7 .9M577.6 154.5v.5M577.6 147.9l-.3 .6M577.9 148.1l-.3 .6M578 153.6l-.9 .2"/>
<path d="M578 157.9l.6 .4M578.2 148.3l-.3 .5M578.3 151.7l-1.2 .1-.8 .5M578.4 156.7l.8 .9M578.4 153.6l-1 1.8-.3 1.7 1.5-1.4 .5-.1M578.5 151.8l.7 .2a.53 .53 0 0 1 .7 0 .53 .53 0 0 1 0 .7 8 8 0 0 1 0 4.9l.3 .7-2.5-.1 .9-2.5-1.5 1.4 .2-1.2 .5-1.4 .6-.9 .5-.1a.92 .92 0 0 1-.9-.7 .92 .92 0 0 1 .5-1zM578.5 151.8a.9 .9 0 0 0-.5 1.1 .9 .9 0 0 0 .9 .6M578.5 148.4l-.3 .6M578.6 155.7l-.2 1-.7 1.1v.4a.39 .39 0 0 1 0 .6 .39 .39 0 0 1-.5-.1 .39 .39 0 0 1 0-.5l.3-1.5M578.7 153.7l-.3 1M578.8 157.1a1.12 1.12 0 0 0 .7 1.2M578.8 148.6l-.4 .6"/>
<path d="M579.1 152.2l-.3 .3M579.1 148.9l-.4 .5M579.1 159.9l.5 .5M579.4 159.7l.5 .5M579.4 149.1l-.4 .5M579.6 159.5l.5 .4M579.6 149.3l-.4 .5M579.8 159.2l.5 .4M579.9 153.8v3.4M579.9 149.6l-.5 .5M579.9 152.7l.4 2-.3 2.3a1.14 1.14 0 0 0 .2 1.3l-2.4-.1M580 159l.6 .4"/>
<path d="M580.1 149.8l-.5 .5M580.2 158.7l.5 .4M580.4 150.1l-.6 .4M580.4 158.4l.5 .4M580.5 158.1l.6 .4M580.6 150.4l-.6 .4M580.7 157.8l.6 .3M580.8 150.7l-.6 .4M580.8 157.5l.6 .3M580.9 157.2l.7 .3M581 151l-.6 .3M581 156.9l.7 .2"/>
<path d="M581.1 156.6l.7 .2M581.2 151.3l-.7 .3M581.2 156.3l.7 .1M581.2 156l.7 .1M581.3 151.6l-.6 .3M581.3 155.7h.7M581.3 155.3l.7 .1M581.3 155.1h.7M581.3 154.7h.7M581.4 152l-.6 .2M581.6 152.3l-.7 .2M581.7 152.6l-.7 .2"/>
<path d="M581.8 153l-.7 .1M581.9 153.3l-.7 .2M581.9 153.7l-.6 .1M582 154l-.7 .1M582 154.4h-.7M569.7 160l-.5 .5M569.9 160.3l-.4 .5M570.2 160.4l-.4 .6M570.4 160.6l-.3 .6M570.7 160.8l-.3 .6M571 161l-.3 .6M571.3 161.1l-.3 .6"/>
<path d="M571.6 161.3l-.3 .6M571.9 161.4l-.3 .6M572.2 161.5l-.2 .6M572.5 161.6l-.2 .6M572.8 161.7l-.1 .6M573.1 161.7l-.1 .7M573.4 161.8v.7M573.8 161.8l-.1 .7M574.1 161.8v.7M574.4 161.8v.7M574.8 161.8v.7M575.1 161.8v.7"/>
<path d="M575.4 161.8l.1 .6M575.7 161.7l.2 .7M576.1 161.6l.1 .7M576.3 161.5l.2 .7M576.7 161.4l.2 .7M577 161.3l.2 .7M577.3 161.2l.3 .6M577.6 161.1l.3 .6M577.8 160.9l.4 .6M578.1 160.7l.4 .6M578.4 160.5l.4 .6M578.7 160.4l.4 .5"/>
<path d="M578.9 160.1l.5 .6"/>
</g>
<!-- layer: G-ANNO-TTLB -->
<g fill="#fff" stroke="#fff" stroke-width=".27">
<path d="M555.9 160.2l30.8 4.3-5.8-4.3zM555.9 160.2l30.8 4.3h-30.8z"/>
<path d="M580.9 145.6h5.8l-5.8 14.6zM586.7 145.6l-5.8 14.6 5.8 4.3z"/>
</g>
<path d="M555.9 160.2h25v-14.6h5.8v18.9h-30.8z" fill="none" stroke="#fff" stroke-width=".27"/>
<g fill="#000" stroke="#000" stroke-width=".27">
<path d="M22.3 10.2h2.5v-.2zM22.3 10h2.5l-2.5 .2z"/>
<path d="M24.8 9.8l.5 400.1v-399.5zM24.8 9.8l.5 400.1-.5 .5zM24.8 410.4l555.9-.5h-555.4zM24.8 410.4l555.9-.5 .6 .5zM580.7 10.4v399.5l.6 .5zM580.7 10.4l.6-.6v400.6zM25.3 10.4h555.4l.6-.6zM24.8 9.8h556.5l-556 .6z"/>
<path d="M80.9 7.6l.2 2.5v-2.5zM80.9 7.6l.2 2.5h-.2z"/>
<path d="M130.9 7.6l.2 2.5v-2.5zM130.9 7.6l.2 2.5h-.2z"/>
<path d="M180.9 7.6l.2 2.5v-2.5zM180.9 7.6l.2 2.5h-.2z"/>
<path d="M230.9 7.6l.2 2.5v-2.5zM230.9 7.6l.2 2.5h-.2z"/>
<path d="M280.9 7.6l.2 2.5v-2.5zM280.9 7.6l.2 2.5h-.2z"/>
<path d="M330.9 7.6l.2 2.5v-2.5zM330.9 7.6l.2 2.5h-.2z"/>
<path d="M380.9 7.6l.2 2.5v-2.5zM380.9 7.6l.2 2.5h-.2z"/>
<path d="M430.9 7.6l.2 2.5v-2.5zM430.9 7.6l.2 2.5h-.2z"/>
<path d="M480.9 7.6l.2 2.5v-2.5zM480.9 7.6l.2 2.5h-.2z"/>
<path d="M480.9 7.6l.2 2.5v-2.5zM480.9 7.6l.2 2.5h-.2z"/>
<path d="M530.9 7.6l.2 2.5v-2.5zM530.9 7.6l.2 2.5h-.2z"/>
<path d="M531 7.6l.2 2.5v-2.5zM531 7.6l.2 2.5h-.2z"/>
<path d="M531 7.6l.2 2.5v-2.5zM531 7.6l.2 2.5h-.2z"/>
<path d="M581 7.6l.2 2.5v-2.5zM581 7.6l.2 2.5h-.2z"/>
<path d="M581 10.2h2.5v-.2zM581 10h2.5l-2.5 .2z"/>
<path d="M22.5 60.2h2.5v-.2zM22.5 60h2.5l-2.5 .2z"/>
<path d="M581 60.2h2.5v-.2zM581 60h2.5l-2.5 .2z"/>
<path d="M22.5 110.2h2.5v-.2zM22.5 110h2.5l-2.5 .2z"/>
<path d="M581 110.2h2.5v-.2zM581 110h2.5l-2.5 .2z"/>
<path d="M22.5 160.2h2.5v-.2zM22.5 160h2.5l-2.5 .2z"/>
<path d="M530.9 160.3h50v-.2zM530.9 160.1h50l-50 .2z"/>
<path d="M581 160.2h2.5v-.2zM581 160h2.5l-2.5 .2z"/>
<path d="M22.5 210.2h2.5v-.2zM22.5 210h2.5l-2.5 .2z"/>
<path d="M530.9 210.2h50v-.1zM530.9 210.1h50l-50 .1z"/>
<path d="M581 210.2h2.5v-.2zM581 210h2.5l-2.5 .2z"/>
<path d="M530.9 226.9h50v-.2zM530.9 226.7h50l-50 .2z"/>
<path d="M530.9 243.4v.2l50-.2zM530.9 243.6l50-.2v.2z"/>
<path d="M530.9 243.6h50v-.2zM530.9 243.4h50l-50 .2z"/>
<path d="M22.5 260.2h2.5v-.2zM22.5 260h2.5l-2.5 .2z"/>
<path d="M530.9 260.1v.1l50-.1zM530.9 260.2l50-.1v.1z"/>
<path d="M530.9 260.1v.1l50-.1zM530.9 260.2l50-.1v.1z"/>
<path d="M530.9 276.7v.2l50-.2zM530.9 276.9l50-.2v.2z"/>
<path d="M530.9 260.1v.1l50-.1zM530.9 260.2l50-.1v.1z"/>
<path d="M530.9 260.1v.1l50-.1zM530.9 260.2l50-.1v.1z"/>
<path d="M581 260.2h2.5v-.2zM581 260h2.5l-2.5 .2z"/>
<path d="M530.9 293.4v.2l50-.2zM530.9 293.6l50-.2v.2z"/>
<path d="M530.9 293.4v.2l50-.2zM530.9 293.6l50-.2v.2z"/>
<path d="M22.5 310.2h2.5v-.2zM22.5 310h2.5l-2.5 .2z"/>
<path d="M530.9 315.1h50zM530.9 315.2l50-.1z"/>
<path d="M530.9 310.1v.1l50-.1zM530.9 310.2l50-.1v.1z"/>
<path d="M581 310.2h2.5v-.2zM581 310h2.5l-2.5 .2z"/>
<path d="M530.9 335.1h50zM530.9 335.2l50-.1z"/>
<path d="M530.9 330.1h50zM530.9 330.2l50-.1z"/>
<path d="M530.9 325.1h50zM530.9 325.2l50-.1z"/>
<path d="M530.9 320.1h50zM530.9 320.2l50-.1z"/>
<path d="M417.8 354.2v2.5h.2zM417.8 354.2h.2v2.5z"/>
<path d="M427.8 354.2l.2 2.5v-2.5zM427.8 354.2l.2 2.5h-.2z"/>
<path d="M442.8 354.2l.2 2.5v-2.5zM442.8 354.2l.2 2.5h-.2z"/>
<path d="M467.7 354.2l.5 2.5v-2.5zM467.7 354.2l.5 2.5h-.5z"/>
<path d="M530.9 355.1h50zM530.9 355.2l50-.1z"/>
<path d="M530.9 350.1h50zM530.9 350.2l50-.1z"/>
<path d="M530.9 345.1h50zM530.9 345.2l50-.1z"/>
<path d="M530.9 340.1h50zM530.9 340.2l50-.1z"/>
<path d="M22.5 360.2h2.5v-.2zM22.5 360h2.5l-2.5 .2z"/>
<path d="M530.9 360.1v.1l50-.1zM530.9 360.2l50-.1v.1z"/>
<path d="M530.9 360.1v.1l50-.1zM530.9 360.2l50-.1v.1z"/>
<path d="M580.9 360.2h2.5v-.1zM580.9 360.1h2.5l-2.5 .1z"/>
<path d="M580.9 360.2h2.5v-.1zM580.9 360.1h2.5l-2.5 .1z"/>
<path d="M581 360.2h2.5v-.2zM581 360h2.5l-2.5 .2z"/>
<path d="M22.5 410.2h2.5v-.2zM22.5 410h2.5l-2.5 .2z"/>
<path d="M80.9 410.1l.2 2.5v-2.5zM80.9 410.1l.2 2.5h-.2z"/>
<path d="M130.9 410.1l.2 2.5v-2.5zM130.9 410.1l.2 2.5h-.2z"/>
<path d="M180.9 410.1l.2 2.5v-2.5zM180.9 410.1l.2 2.5h-.2z"/>
<path d="M230.9 410.1l.2 2.5v-2.5zM230.9 410.1l.2 2.5h-.2z"/>
<path d="M280.9 410.1l.2 2.5v-2.5zM280.9 410.1l.2 2.5h-.2z"/>
<path d="M330.9 410.1l.2 2.5v-2.5zM330.9 410.1l.2 2.5h-.2z"/>
<path d="M380.9 410.1l.2 2.5v-2.5zM380.9 410.1l.2 2.5h-.2z"/>
<path d="M430.9 410.1l.2 2.5v-2.5zM430.9 410.1l.2 2.5h-.2z"/>
<path d="M480.9 410.1l.2 2.5v-2.5zM480.9 410.1l.2 2.5h-.2z"/>
<path d="M530.9 410.1l.2 2.5v-2.5zM530.9 410.1l.2 2.5h-.2z"/>
<path d="M540.8 410.1l.2 2.5v-2.5zM540.8 410.1l.2 2.5h-.2z"/>
<path d="M555.8 410.1l.2 2.5v-2.5zM555.8 410.1l.2 2.5h-.2z"/>
<path d="M580.9 410.1l.2 2.5v-2.5zM580.9 410.1l.2 2.5h-.2z"/>
<path d="M581 410.2h2.5v-.2zM581 410h2.5l-2.5 .2z"/>
</g>
<!-- layer: IF-ANNO SYMB -->
<g fill="none" stroke="#000" stroke-width=".27">
<path d="M333.3 117.4h8.2M337.9 115.6l3.6 3.6M339.7 115.6v5.9M323.3 133.9h18.2M337.9 132.1l3.6 3.6M339.7 129.9v5.8M374.7 135.1v14.5M442.2 135.4v14.2M40.7 152h21M60 157.6l5 5M372.9 147.8h31.2M376.5 146l-3.6 3.6"/>
<path d="M412.9 147.8h31.1M444 146l-3.6 3.6M64.2 175.5v3.3a3 3 0 0 0 3 2.9h2.1M64.2 168.6v.6M64.2 169.9v3.7M64.2 174.2v.7M69.3 161.7a5.8 5.8 0 0 0-3.5 .4l-1.1 .9-.4 .8-.1 4.2M69.9 161.7h.6M71.1 161.7h3.8M75.5 161.7h.6M76.8 161.7h3.7M81.1 161.7h.7"/>
<path d="M82.4 161.7h3.7M86.8 161.7h.6M88 161.7a5.8 5.8 0 0 1 3.5 .4l.7 .5 .8 1.2 .1 4.2v-3.3M93.1 178.8a2.96 2.96 0 0 1-3 2.9h-2.1M93.1 175.5v3.3v-3.3M93.1 168.6v.6M93.1 169.9v3.7M93.1 174.2v.7M69.9 181.7h.6M71.1 181.7h3.8M75.5 181.7h.6M76.8 181.7h3.7"/>
<path d="M81.1 181.7h.7M82.4 181.7h3.7M86.8 181.7h.6M406.2 196.7h9.4M408 194.9v11.1M409.8 194.9l-3.6 3.6M424.4 196.7h19.1M431.9 194.9v11.1M433.7 194.9l-3.6 3.6M451.5 196.7h13.3M463 194.9v11.1M464.8 194.9l-3.6 3.6"/>
<path d="M464.2 207.2h13.5M474.1 205.4l3.6 3.6M475.9 205.4v31.2M475.9 245.3v31.2M286.3 276h-3.3a2.96 2.96 0 0 0-2.9 3v2.1M286.9 276h.6M288.2 276h3.7M292.5 276h.7M293.8 276h3.3a3 3 0 0 1 3 3v2.1M301.9 265.5h21M304.2 271.8l-5 5M469.6 274.7h8.1"/>
<path d="M474.1 272.9l3.6 3.6M280.1 299.8a5.7 5.7 0 0 0 .3 3.5l.5 .7 .8 .6 1.3 .3M280.1 281.7v.6M280.1 282.9v3.8M280.1 287.3v.6M280.1 288.6v3.7M280.1 292.9v.7M280.1 294.2v3.7M280.1 298.6v.6M300.1 299.8a5.8 5.8 0 0 1-.4 3.5l-.5 .7-1.2 .8-4.2 .1h3.3M300.1 281.7v.6M300.1 282.9v3.8"/>
<path d="M300.1 287.3v.6M300.1 288.6v3.7M300.1 292.9v.7M300.1 294.2v3.7M300.1 298.6v.6M286.3 304.9h-3.3h3.3M286.9 304.9h.6M288.2 304.9h3.7M292.5 304.9h.7M128.1 359.3v3.3v-3.3M128.1 352.5v.6M128.1 353.7v3.8"/>
<path d="M128.1 358.1v.6M134.3 345.6h-3.2a3 3 0 0 0-3 3v3.3v-3.3M135 345.6h.6M136.2 345.6h3.8M140.6 345.6h.6M141.8 345.6h3.3a3 3 0 0 1 3 3v3.3M148.1 359.3v3.3a3 3 0 0 1-3 3h-3.3M148.1 352.5v.6M148.1 353.7v3.8M148.1 358.1v.6M173.2 341.5h-21l-5 5M128.1 362.6a2.96 2.96 0 0 0 3 3h3.2"/>
<path d="M135 365.6h.6M136.2 365.6h3.8M140.6 365.6h.6"/>
<circle cx="51.2" cy="151.9" r="10.5"/>
<circle cx="312.4" cy="265.4" r="10.5"/>
<circle cx="162.7" cy="341.5" r="10.5"/>
</g>
<g fill="#fff" stroke="#fff" stroke-width=".27">
<path d="M337.6 122.9v5.5h4.3zM337.6 122.9h4.3v5.5z"/>
<path d="M405.5 145.6v4.4l5.9-4.4zM405.5 150l5.9-4.4v4.4z"/>
<path d="M473.7 238v5.9h4.4zM473.7 238h4.4v5.9z"/>
<path d="M444.9 194.5v4.4l5.2-4.4zM444.9 198.9l5.2-4.4v4.4z"/>
<path d="M417 194.6v4.3l5.9-4.3zM417 198.9l5.9-4.3v4.3z"/>
</g>
<!-- layer: A-ANNO-SYMB -->
<path d="M417.9 354.2h50v2.5h-50zM417.9 355.5h10M442.9 355.5h25" fill="none" stroke="#000" stroke-width=".27"/>
<text font-size="13.4" x="539.9" y="390">A717</text>
<g font-size="5.6">
<text x="69.1" y="34.4">PROSPETTO POSTERIORE</text>
<text x="69.3" y="41.2">SCALA 1:5</text>
<text x="90.6" y="380.9">SEZIONE B</text>
<text x="244.5" y="382.3">SEZIONE C</text>
<text x="90.6" y="387.7">SCALA 1:5</text>
<text x="244.5" y="389">SCALA 1:5</text>
</g>
<g font-size="5">
<text x="341.5" y="128.6" transform="rotate(-90 341.5 128.6)">17</text>
<text x="405.7" y="149.6">68</text>
<text x="546.4" y="184.8">PENSILI</text>
<text x="547" y="190.9">METOD</text>
<text x="417.2" y="198.5">24</text>
<text x="445.1" y="198.5">31</text>
<text x="477.7" y="243.7" transform="rotate(-90 477.7 243.7)">67</text>
<text x="426.2" y="371.7">PARTICOLARE 3</text>
<text x="426.5" y="377.8">TRE VISTE</text>
<text x="426.4" y="383.9">SCALA 1:1</text>
</g>
<g font-size="4.2">
<text x="44.8" y="149">PART.3</text>
<text x="45.9" y="157.7">A717</text>
<text x="306" y="262.4">PART.3</text>
<text x="307.1" y="271.2">A717</text>
<text x="155.4" y="338.5">PART.3</text>
<text x="158" y="347.2">A717</text>
</g>
<g font-size="2.5">
<text x="50.7" y="8.9">1</text>
<text x="105.3" y="8.9">2</text>
<text x="155.3" y="8.9">3</text>
<text x="205.3" y="8.9">4</text>
<text x="255.3" y="8.9">5</text>
<text x="305.3" y="8.9">6</text>
<text x="355.3" y="8.9">7</text>
<text x="405.3" y="8.9">8</text>
<text x="455.3" y="8.9">9</text>
<text x="504.7" y="9.5">10</text>
<text x="554.8" y="9.5">11</text>
<text x="22.3" y="33.9">A</text>
<text x="582.1" y="37">A</text>
<text x="22.3" y="86">B</text>
<text x="582.1" y="86">B</text>
<text x="22.2" y="136">C</text>
<text x="582.1" y="136">C</text>
<text x="531.7" y="153.1">POLITECNICO DI MILANO</text>
<text x="531.8" y="159.2">C.L. DESIGN DEGLI INTERNI</text>
<text x="531.8" y="156.1">SCUOLA DEL DESIGN</text>
<text x="531.9" y="162.9">PROGETTO:</text>
<text x="22.2" y="186">D</text>
<text x="582.1" y="186">D</text>
<text x="531.9" y="212.9">CORSO:</text>
<text x="542.3" y="216.4">STRUMENTI E METODI</text>
<text x="546" y="219.4">DEL PROGETTO</text>
<text x="531.9" y="229.6">DOCENTE:</text>
<text x="22.3" y="236">E</text>
<text x="544.7" y="236.1">MARCO FERRARA</text>
<text x="582.1" y="236">E</text>
<text x="531.9" y="246.3">STUDENTI:</text>
<text x="544.9" y="255.7">ANDREA MONDINI</text>
<text x="531.9" y="262.9">OGGETTO:</text>
<text x="549.5" y="269.1">790.540.85</text>
<text x="531.9" y="279.6">NOTE:</text>
<text x="22.3" y="286">F</text>
<text x="555.3" y="286">-</text>
<text x="582.2" y="286">F</text>
<text x="531.9" y="296.3">NOME FILE:</text>
<text x="541.1" y="302.2">METOD_790-540-85.dwg</text>
<text x="531.8" y="313.6">VERS</text>
<text x="571.4" y="313.6">DATA</text>
<text x="22.1" y="336">G</text>
<text x="582" y="336">G</text>
<text x="417.3" y="353.5">0</text>
<text x="427.3" y="353.5">1</text>
<text x="440.4" y="353.5">2.5</text>
<text x="468.1" y="353.5">5</text>
<text x="469.7" y="356.3">cm</text>
<text x="531.9" y="358.6">A</text>
<text x="565.5" y="358.6">2017.05.22</text>
<text x="531.9" y="363.1">TAVOLA NO.:</text>
<text x="568.1" y="363.1">4 DI</text>
<text x="575.2" y="363.1">4</text>
<text x="22.2" y="386">H</text>
<text x="582.1" y="386">H</text>
<text x="531.9" y="405.6">DATA:</text>
<text x="541.9" y="405.5">2017/05/22</text>
<text x="556.9" y="405.6">SCALA:</text>
<text x="572.9" y="405.5">1:5</text>
<text x="19.6" y="410.4" transform="rotate(-90 19.6 410.4)">DIRECTORY: D:\USERS\ANDRE HARDDISK\DOCUMENTS\GITHUB\VV-D_2_CUCINA\METOD_790-540-85.DWG | PLOTTED ON: 13/07/2017 23:52:06 | BY USER: ANDRE</text>
<text x="48.8" y="413.5">1</text>
<text x="105.3" y="413.5">2</text>
<text x="155.3" y="413.5">3</text>
<text x="205.3" y="413.5">4</text>
<text x="255.3" y="413.5">5</text>
<text x="305.3" y="413.5">6</text>
<text x="355.3" y="413.5">7</text>
<text x="405.3" y="413.5">8</text>
<text x="455.3" y="413.5">9</text>
<text x="504.6" y="413.5">10</text>
<text x="531.4" y="412.6">0</text>
<text x="531.8" y="408.5">REV:</text>
<text x="541.4" y="412.6">5cm</text>
<text x="541.9" y="408.5">A</text>
<text x="556.4" y="412.6">12.5cm</text>
<text x="556.9" y="408.6">FORMATO:</text>
<text x="573.3" y="408.6">A2</text>
<text x="574.3" y="412.6">25cm</text>
</g>
</svg>
